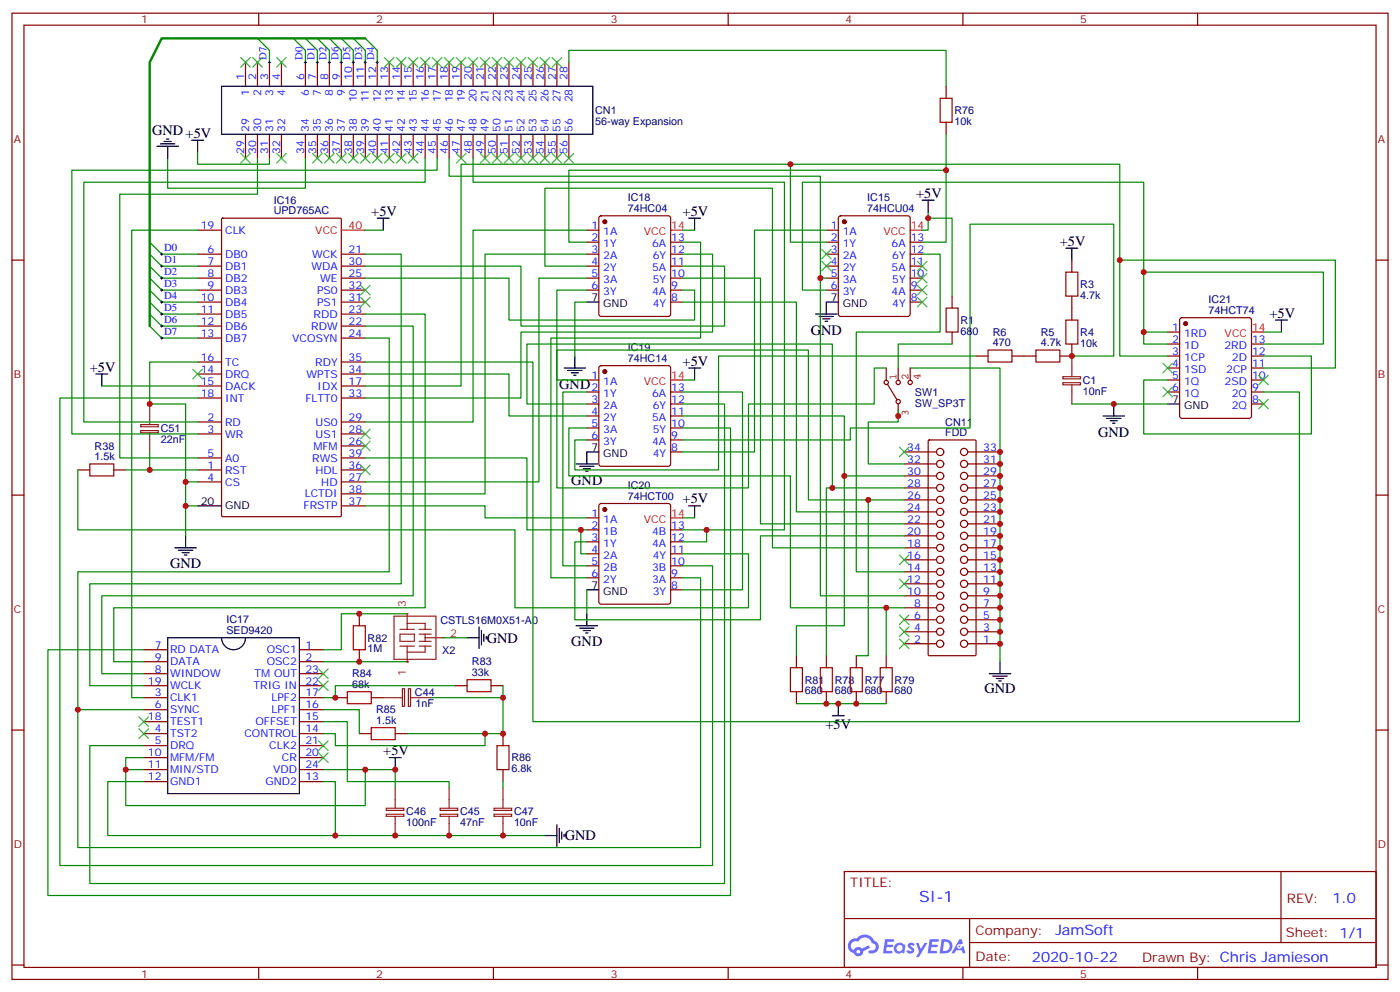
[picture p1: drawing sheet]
<svg xmlns="http://www.w3.org/2000/svg" width="412mm" height="292mm" viewBox="0 0 412 292" stroke-linecap="round" stroke-linejoin="round" font-family="sans-serif">
<g fill="none" stroke="#870000" stroke-width=".35">
<path d="M3.5 3.9h405.4v284.3h-405.4zM7.1 7.4h398.2v277.3h-398.2zM76.2 3.9v3.5M145.3 3.9v3.5M214.5 3.9v3.5M283.6 3.9v3.5M352.8 3.9v3.5M3.5 76.6h3.6M405.3 76.6h3.6M3.5 145.7h3.6M405.3 145.7h3.6M3.5 214.8h3.6"/>
<path d="M405.3 214.8h3.6M248.7 256.5h156.6v28.2h-156.6zM377.3 256.5v20.9M248.7 270.3h156.5M285.6 277.4h119.6M285.6 270.3v14.1M3.5 284h3.6M76.2 284.7v3.5M145.3 284.7v3.5M214.5 284.7v3.5M283.6 284.7v3.5M352.8 284.7v3.5"/>
<path d="M405.3 284h3.6"/>
</g>
<g fill="#5487ff">
<path d="M267.7 277.6a1.22 1.22 0 0 1 1.7 .3l-.4 .6a.47 .47 0 0 0-.3-.4 .47 .47 0 0 0-.5 .2l.1 .2a1.14 1.14 0 0 1 .8 1.8 1.14 1.14 0 0 1-1.9-.1l-.2-.1 .5-.6 .7 .4a.29 .29 0 0 0 .3-.2 .29 .29 0 0 0-.2-.3 1.04 1.04 0 0 1-.6-1.8z"/>
<path d="M260.7 276.4h2.4l.3 .2-.2 .5h-1.8l-.1 .9h1.5l.3 .4-.3 .3h-1.6l-.2 1.1 1.7 .1 .2 .3-.2 .3-2.6 .1z"/>
<path d="M273.8 276.4h2.4l.3 .2-.1 .5h-1.8l-.2 .9h1.6l.3 .4-.4 .3h-1.6l-.1 1.1 1.7 .1 .2 .3-.2 .3h-2.6z"/>
<path d="M282.6 276.4h.7l.3 1.3-.6 .3a.69 .69 0 0 0-1 .2 .69 .69 0 0 0 .4 1 .69 .69 0 0 0 .9-.6l.5-.3 .6 2.2h-.8l-.2-.8h-1.8l-.5 .8h-.8z"/>
<path d="M269.8 277.5h.8l.6 1.8 1.1-1.8h.9l-2.6 4.2h-.8l.9-1.6z"/>
<path d="M277.4 276.4l-.6 4.2h1.3a2.11 2.11 0 0 0 2.5-2.2 2.11 2.11 0 0 0-2.5-2zM278.1 277.1a1.39 1.39 0 0 1 1.7 1.5 1.39 1.39 0 0 1-1.8 1.2h-.3z"/>
<path d="M263.7 278a1.54 1.54 0 0 0-.1 2.2 1.54 1.54 0 0 0 2.2 .1l.6 .3 .3-2.3-.2-.3h-.4a1.49 1.49 0 0 0-2.4 0zM264 279a.94 .94 0 0 1 1.8 0 .94 .94 0 0 1-1.8 0z"/>
<path d="M250.4 276.8a2.18 2.18 0 0 0 1.1 3.7 1.44 1.44 0 0 0 1.6 .9 1.44 1.44 0 0 0 1.2-1.5l2-1-.5-.7-1.9 1a1.47 1.47 0 0 0-2.4 .4 1.39 1.39 0 0 1-.7-1.9 1.39 1.39 0 0 1 2-.5 2.12 2.12 0 0 1 2.2-1.3 2.12 2.12 0 0 1 1.9 1.7 1.14 1.14 0 0 1 1.1 1.4 1.14 1.14 0 0 1-1.7 .7 .43 .43 0 0 0-.5 .4 .43 .43 0 0 0 .4 .5 1.98 1.98 0 0 0 2.5-1.3 1.98 1.98 0 0 0-1.2-2.5 3.1 3.1 0 0 0-5.3-.7l-.9 .1zM252.3 280.1a.55 .55 0 0 1 1.1 0 .55 .55 0 0 1-1.1 0z"/>
<circle cx="282.6" cy="278.5" r=".26"/>
</g>
<g fill="none" stroke="#870000" stroke-width=".35">
<path d="M72.3 18.3v7.1M75.8 18.3v7.1M79.4 18.3v7.1M82.9 18.3v7.1M90 18.3v7.1M93.5 18.3v7.1M97 18.3v7.1M100.5 18.3v7.1M104.1 18.3v7.1M107.6 18.3v7.1M111.1 18.3v7.1M114.7 18.3v7.1"/>
<path d="M118.2 18.3v7.1M121.7 18.3v7.1M125.2 18.3v7.1M128.8 18.3v7.1M132.3 18.3v7.1M135.8 18.3v7.1M139.3 18.3v7.1M142.9 18.3v7.1M146.4 18.3v7.1M149.9 18.3v7.1M153.5 18.3v7.1M157 18.3v7.1"/>
<path d="M160.5 18.3v7.1M164 18.3v7.1M167.6 18.3v7.1M72.3 39.5v7.1M75.8 39.5v7.1M79.4 39.5v7.1M82.9 39.5v7.1M90 39.5v7.1M93.5 39.5v7.1M97 39.5v7.1M100.5 39.5v7.1M104.1 39.5v7.1"/>
<path d="M107.6 39.5v7.1M111.1 39.5v7.1M114.7 39.5v7.1M118.2 39.5v7.1M121.7 39.5v7.1M125.2 39.5v7.1M128.8 39.5v7.1M132.3 39.5v7.1M135.8 39.5v7.1M139.3 39.5v7.1M142.9 39.5v7.1M146.4 39.5v7.1"/>
<path d="M149.9 39.5v7.1M153.5 39.5v7.1M157 39.5v7.1M160.5 39.5v7.1M164 39.5v7.1M167.6 39.5v7.1M58.2 74.8h7.1M58.2 78.3h7.1M58.2 67.7h7.1M65.3 64.4l.3-.2h34.6l.3 .2v87.3l-.1 .3h-34.8l-.3-.1zM100.5 74.8h7.1M100.5 78.3h7.1"/>
<path d="M172.9 74.8h3.5M172.9 78.3h3.5M172.9 67.7h3.5M172.9 71.3h3.5M176.6 63.7l.5-.2h19.7l.5 .2 .3 .5v28.2l-.3 .5-.5 .2h-19.7l-.5-.2-.2-.5v-28.2zM197.6 74.8h3.5M197.6 78.3h3.5M197.6 71.3h3.5M243.4 74.8h3.5M243.4 78.3h3.5M243.4 67.7h3.5M243.4 71.3h3.5"/>
<path d="M247.2 63.7l.4-.2h19.8l.5 .2 .2 .5v28.2l-.2 .5-.5 .2h-19.8l-.4-.2-.3-.5v-28.2zM268.1 74.8h3.5M268.1 78.3h3.5M268.1 71.3h3.5M58.2 81.8h7.1M58.2 85.4h7.1M58.2 88.9h7.1M58.2 92.4h7.1M58.2 96h7.1M58.2 99.5h7.1M100.5 81.8h7.1M100.5 85.4h7.1"/>
<path d="M100.5 88.9h7.1M100.5 92.4h7.1M100.5 96h7.1M100.5 99.5h7.1M172.9 81.8h3.5M172.9 85.4h3.5M197.6 81.8h3.5M197.6 85.4h3.5M197.6 88.9h3.5M243.4 81.8h3.5M243.4 85.4h3.5M268.1 81.8h3.5"/>
<path d="M268.1 85.4h3.5M268.1 88.9h3.5M344 97.7h3.5M347.7 93.7l.5-.2h19.7l.5 .2 .3 .5v28.2l-.3 .5-.5 .2h-19.7l-.5-.2-.2-.5v-28.2zM58.2 106.5h7.1M58.2 110.1h7.1M58.2 113.6h7.1M58.2 117.1h7.1M100.5 106.5h7.1M100.5 110.1h7.1M100.5 113.6h7.1M100.5 117.1h7.1"/>
<path d="M172.9 111.8h3.5M172.9 115.4h3.5M172.9 118.9h3.5M176.6 107.8l.5-.2h19.7l.5 .2 .3 .5v28.2l-.3 .5-.5 .2h-19.7l-.5-.2-.2-.5v-28.2zM197.6 115.4h3.5M197.6 118.9h3.5M344 111.8h3.5M344 115.4h3.5M344 101.2h3.5M344 104.8h3.5M344 108.3h3.5M368.7 111.8h3.5"/>
<path d="M368.7 115.4h3.5M368.7 118.9h3.5M368.7 101.2h3.5M368.7 104.8h3.5M368.7 108.3h3.5M58.2 124.2h7.1M58.2 127.7h7.1M58.2 134.8h7.1M58.2 138.3h7.1M100.5 124.2h7.1M100.5 127.7h7.1M100.5 131.2h7.1"/>
<path d="M100.5 134.8h7.1M100.5 138.3h7.1M172.9 122.4h3.5M172.9 125.9h3.5M172.9 129.5h3.5M197.6 122.4h3.5M197.6 125.9h3.5M197.6 129.5h3.5M197.6 133h3.5M58.2 141.8h7.1M100.5 141.8h7.1M100.5 145.3h7.1"/>
<path d="M100.5 148.9h7.1M172.9 152.4h3.5M172.9 155.9h3.5M172.9 159.5h3.5M176.6 148.4l.5-.2h19.7l.5 .2 .3 .5v28.2l-.3 .5-.5 .2h-19.7l-.5-.2-.2-.5v-28.2zM197.6 155.9h3.5M197.6 159.5h3.5M172.9 163h3.5M172.9 166.5h3.5M172.9 170h3.5M197.6 163h3.5M197.6 166.5h3.5"/>
<path d="M197.6 170h3.5M197.6 173.6h3.5M42.3 191.2h7.1M42.3 194.7h7.1M42.3 198.3h7.1M88.2 191.2h7M88.2 194.7h7M88.2 198.3h7M105.8 180.6v3.5M105.8 191.2v3.5M42.3 205.3h7.1M42.3 215.9h7.1"/>
<path d="M42.3 219.4h7.1M42.3 208.8h7.1M42.3 212.4h7.1M42.3 201.8h7.1M88.2 205.3h7M88.2 215.9h7M88.2 219.4h7M88.2 208.8h7M88.2 212.4h7M88.2 201.8h7M42.3 223h7.1M42.3 226.5h7.1"/>
<path d="M42.3 230h7.1M88.2 223h7M88.2 226.5h7M88.2 230h7"/>
</g>
<path d="M65.3 25.4h109.3v14.1h-109.3zM172.9 88.9h3.5M243.4 88.9h3.5M344 118.9h3.5M172.9 133h3.5M58.2 148.9h7.1M172.9 173.6h3.5M49.4 187.7h38.8v45.8h-38.8zM65.3 187.7a3.5 3.5 0 0 0 3.5 3.5 3.5 3.5 0 0 0 3.5-3.5" fill="none" stroke="#000" stroke-width=".35"/>
<path d="M100.5 67.7h7.1M197.6 67.7h3.5M268.1 67.7h3.5M368.7 97.7h3.5M197.6 111.8h3.5M197.6 152.4h3.5" fill="none" stroke="#f00" stroke-width=".35"/>
<g fill="#870000" stroke="#870000" stroke-width=".35">
<circle cx="248.7" cy="65.3" r=".53"/>
<circle cx="178.2" cy="65.3" r=".53"/>
<circle cx="178.2" cy="109.4" r=".53"/>
<circle cx="178.2" cy="149.9" r=".53"/>
<circle cx="349.2" cy="95.3" r=".53"/>
</g>
<path d="M106.2 84l2.8 2.8M106.2 87.5l2.8 2.8M109 84l-2.8 2.8M109 87.5l-2.8 2.8M106.2 126.3l2.8 2.8M106.2 129.8l2.8 2.8M106.2 136.9l2.8 2.8M109 126.3l-2.8 2.8M109 129.8l-2.8 2.8M109 136.9l-2.8 2.8" fill="none" stroke="#3c3" stroke-width=".35"/>
<g fill="none" stroke="#008700" stroke-width=".35">
<path d="M58.2 67.7h-19.4v137.6h3.5M107.6 78.3h45.9v17.7h59.9v-17.7h-12.3M107.6 74.8h10.6v97h-91.7v30h15.8M172.9 67.7h-33.6v56.5h-31.7M172.9 74.8h-30v70.5h-35.3M201.1 74.8h8.8v22.9h-56.4v19.4h-45.9M201.1 71.3h5.3v28.2h-44.1v70.5h10.6M107.6 81.8h42.3v12.4h54.7v-8.8h-3.5M107.6 92.4h17.6v86.5h-91.7v15.8h8.8M107.6 96h14.1v79.3h-91.7v23h12.3M107.6 99.5h7.1v68.8h-91.8v40.5h19.4M172.9 81.8h-14.2v60h-51.1"/>
<path d="M58.2 117.1h-40.6v137.6h192.3v-88.2h-8.8M107.6 110.1h42.3v12.3h23M172.9 115.4h-7.1v51.1h7.1M201.1 115.4h17.6v58.2h-17.6M201.1 118.9h12.3v141.1h-186.9v-40.6h15.8M107.6 134.8h47.6v21.1h17.7M107.6 148.9h35.3v3.5h30M171.1 155.9v7.1h1.8M201.1 170h5.3v79.4h-183.5v-40.6M95.2 194.7h24.7M119.9 180.6h-19.4v10.6h-5.3"/>
</g>
<path d="M104.1 184.1h3.5v7.1h-3.5z" fill="none" stroke="#a10000" stroke-width=".35"/>
<path d="M117.8 186.6h4.3v2.1h-4.3zM117.8 185.2h4.3M117.8 190.1h4.3M119.9 190.1v4.6" fill="none" stroke="#8c2424" stroke-width=".35"/>
<circle cx="119.9" cy="194.7" r=".18" fill="#8c2424"/>
<path d="M116.1 181.3h12.3v12.7h-12.3zM119.9 180.6v4.6M119.9 183.4h5.3v1.8M123.5 190.1h3.5M123.5 188.7h3.5M123.5 186.6h3.5M123.5 185.2h3.5M125.2 190.1v1.8h-5.3M125.2 186.6v2.1M125.2 187.7h5.3" fill="none" stroke="#8c2424" stroke-width=".35"/>
<g fill="#8c2424">
<circle cx="119.9" cy="180.6" r=".18"/>
<circle cx="119.9" cy="194.7" r=".18"/>
<circle cx="130.5" cy="187.7" r=".18"/>
</g>
<path d="M56.8 108.7l2.8 2.8M59.6 108.7l-2.8 2.8M93.8 196.8l2.9 2.9M96.7 196.8l-2.9 2.9M93.8 200.4l2.9 2.8M93.8 218l2.9 2.8M96.7 200.4l-2.9 2.8M96.7 218l-2.9 2.8M93.8 221.5l2.9 2.9M96.7 221.5l-2.9 2.9" fill="none" stroke="#3c3" stroke-width=".35"/>
<path d="M276.9 28.9h3.6v7.1h-3.6zM26.5 136.5h7v3.6h-7zM102.3 203.6h7.1v3.5h-7.1zM109.4 214.1h7v3.6h-7zM137.6 200h7v3.6h-7zM146.4 219.4h3.5v7.1h-3.5z" fill="none" stroke="#a10000" stroke-width=".35"/>
<g fill="none" stroke="#870000" stroke-width=".35">
<path d="M278.7 25.4v3.5M278.7 36v3.5M22.9 138.3h3.6M33.5 138.3h3.5M273.5 129.6l.3-.1h13.4l.3 .3v62.8l-.3 .4h-13.4l-.4-.4zM98.8 205.3h3.5M105.8 215.9h3.6M109.4 205.3h3.5M116.4 215.9h3.5M134.1 201.8h3.5M144.6 201.8h3.6M148.2 215.9v3.5"/>
<path d="M148.2 226.5v3.5"/>
</g>
<g fill="none" stroke="#8c2424" stroke-width=".35">
<path d="M44.1 118.9v6M41.5 125h5.1v.6h-5.1zM41.5 126.7h5.1v.7h-5.1zM44.1 127.4v5.6M112.9 205.3h5.6M118.5 202.7h.7v5.2h-.7zM120.3 202.7h.6v5.2h-.6zM121 205.3h6M113.8 237.8h5.2v.7h-5.2zM113.8 239.6h5.2v.6h-5.2zM116.4 231.8v6M129.6 237.8h5.2v.7h-5.2z"/>
<path d="M129.6 239.6h5.2v.6h-5.2zM132.3 231.8v6M145.5 237.8h5.2v.7h-5.2zM145.5 239.6h5.2v.6h-5.2zM148.2 231.8v6M116.4 240.2v5.7M132.3 240.2v5.7M148.2 240.2v5.7"/>
</g>
<g fill="none" stroke="#008700" stroke-width=".35">
<path d="M75.8 11.3l3.6 3.5v3.5M86.4 11.3l3.6 3.5v3.5M90 11.3l3.5 3.5v3.5M93.5 11.3l3.5 3.5v3.5M97 11.3l3.5 3.5v3.5M100.5 11.3l3.6 3.5v3.5M104.1 11.3l3.5 3.5v3.5M107.6 11.3l3.5 3.5v3.5M167.6 18.3v-3.5h111.1v10.6M278.7 39.5v10.6M75.8 46.6v10.6h-40.5v77.6h22.9M125.2 46.6v7h-100.5v70.6h33.5"/>
<path d="M128.8 46.6v3.5h-107.6v77.6h37M139.3 46.6v7h91.8v102.3h-30M44.1 78.3l3.5 3.5h10.6M44.1 74.8l3.5 3.5h10.6M44.1 71.3l3.5 3.5h10.6M107.6 67.7h5.3M172.9 71.3h-5.3v-21.2h111.1v21.2h-7.1M201.1 67.7h3.5M273.4 62.4v5.3h-1.8M44.1 96l3.5 3.5h10.6M44.1 92.4l3.5 3.6h10.6M44.1 88.9l3.5 3.5h10.6"/>
<path d="M44.1 85.4l3.5 3.5h10.6M44.1 81.8l3.5 3.6h10.6M172.9 88.9h-3.6v15.9M372.2 97.7h5.3M30 113.6h28.2M58.2 106.5h-14.1v12.4h10.6v22.9h3.5M201.1 111.8h3.5M22.9 138.3v17.6h128.8v23h68.8v-15.9h-19.4M37 138.3h21.2M44.1 133v5.3M54.7 141.8v7.1h3.5M201.1 152.4h3.5"/>
<path d="M208.1 155.9v3.6h-7M172.9 173.6v7M130.5 187.7h7.1M95.2 208.8h10.6v7.1M95.2 212.4h7.1v17.6h30v1.8M95.2 215.9h3.6v3.5h44.1v-3.5M134.1 201.8h-35.3v3.5h-3.6M148.2 201.8v3.5h-21.2M148.2 205.3v10.6h-28.3M37 226.5h5.3M42.3 230h-10.6v15.9h67.1M42.3 223h-5.3v14.1h70.6v-10.6"/>
<path d="M95.2 230h3.6v15.9h61.7M95.2 226.5h21.2v5.3M148.2 230v1.8"/>
</g>
<g fill="none" stroke="#000" stroke-width=".35">
<path d="M271.6 58.9h3.6M273.4 58.9v3.5M111.1 64.2h3.6M112.9 64.2v3.5M202.8 64.2h3.6M204.6 64.2v3.5M240.2 92.4h6.4M241.3 93.1h4.2M242.4 93.8h2.1M243.1 94.5h.7M243.4 88.9v3.5M375.7 94.2h3.5"/>
<path d="M377.5 94.2v3.5M28.2 110.1h3.5M30 110.1v3.5M166.2 108.3h6.3M167.2 109h4.2M168.3 109.7h2.1M169 110.4h.7M169.3 104.8v3.5M202.8 108.3h3.6M204.6 108.3v3.5M328.1 118.9v3.5M169.7 136.5h6.3"/>
<path d="M170.7 137.2h4.3M171.8 137.9h2.1M172.5 138.6h.7M172.9 133v3.5M324.9 122.4h6.4M326 123.1h4.2M327 123.8h2.1M327.7 124.5h.7M202.8 148.9h3.6M204.6 148.9v3.5M137.6 187.7h3.5M141.1 184.5v6.4"/>
<path d="M141.8 185.6v4.2M142.5 186.6v2.1M143.2 187.3v.7M169.7 184.1h6.3M170.7 184.9h4.3M171.8 185.6h2.1M172.5 186.3h.7M172.9 180.6v3.5M114.7 223h3.5M116.4 223v3.5M160.5 245.9h3.5M164 242.7v6.4"/>
<path d="M164.7 243.8v4.2M165.5 244.8v2.1M166.2 245.5v.7"/>
</g>
<path d="M107.6 11.3h-60l-3.5 7v77.7" fill="none" stroke="#008700" stroke-width=".71"/>
<g fill="none" stroke="#000" stroke-width=".29">
<path d="M79 18.3h.7M79.4 18v.7M89.6 18.3h.7M90 18v.7M93.1 18.3h.7M93.5 18v.7M96.7 18.3h.7M97 18v.7M100.2 18.3h.7M100.5 18v.7M103.7 18.3h.7M104.1 18v.7"/>
<path d="M107.2 18.3h.7M107.6 18v.7M110.8 18.3h.7M111.1 18v.7M47.3 74.8h.7M47.3 78.3h.7M47.6 74.4v.7M47.6 78v.7M47.3 81.8h.7M47.3 85.4h.7M47.3 88.9h.7M47.3 92.4h.7"/>
<path d="M47.3 96h.7M47.3 99.5h.7M47.6 81.5v.7M47.6 85v.7M47.6 88.5v.8M47.6 92.1v.7M47.6 95.6v.7M47.6 99.1v.7"/>
</g>
<g fill="#fff" stroke="#870000" stroke-width=".35">
<circle cx="284" cy="185.9" r="1.06"/>
<circle cx="276.9" cy="182.4" r="1.06"/>
<circle cx="284" cy="182.4" r="1.06"/>
<circle cx="276.9" cy="185.9" r="1.06"/>
<circle cx="284" cy="189.4" r="1.06"/>
<circle cx="276.9" cy="189.4" r="1.06"/>
<circle cx="284" cy="178.9" r="1.06"/>
<circle cx="276.9" cy="175.3" r="1.06"/>
<circle cx="284" cy="175.3" r="1.06"/>
<circle cx="276.9" cy="178.9" r="1.06"/>
<circle cx="284" cy="171.8" r="1.06"/>
<circle cx="276.9" cy="168.3" r="1.06"/>
<circle cx="284" cy="168.3" r="1.06"/>
<circle cx="276.9" cy="171.8" r="1.06"/>
<circle cx="276.9" cy="164.7" r="1.06"/>
<circle cx="284" cy="164.7" r="1.06"/>
<circle cx="276.9" cy="161.2" r="1.06"/>
<circle cx="284" cy="161.2" r="1.06"/>
<circle cx="276.9" cy="157.7" r="1.06"/>
<circle cx="284" cy="157.7" r="1.06"/>
<circle cx="276.9" cy="154.2" r="1.06"/>
<circle cx="284" cy="154.2" r="1.06"/>
<circle cx="276.9" cy="150.6" r="1.06"/>
<circle cx="284" cy="150.6" r="1.06"/>
<circle cx="276.9" cy="147.1" r="1.06"/>
<circle cx="284" cy="147.1" r="1.06"/>
<circle cx="276.9" cy="143.6" r="1.06"/>
<circle cx="284" cy="143.6" r="1.06"/>
<circle cx="276.9" cy="140.1" r="1.06"/>
<circle cx="284" cy="140.1" r="1.06"/>
<circle cx="276.9" cy="136.5" r="1.06"/>
<circle cx="284" cy="136.5" r="1.06"/>
<circle cx="276.9" cy="133" r="1.06"/>
<circle cx="284" cy="133" r="1.06"/>
</g>
<g fill="none" stroke="#870000" stroke-width=".35">
<path d="M315.7 76.6v3.5M280.5 87.1v3.6M280.5 97.7v3.5M315.7 87.1v7.1M287.5 104.8h3.5M298.1 104.8h7.1M315.7 101.2v3.6h-3.5M266.3 136.5h9.6M266.3 133h9.6M285 136.5h9.6M285 133h9.6M266.3 157.7h9.6"/>
<path d="M266.3 154.2h9.6M266.3 150.6h9.6M266.3 147.1h9.6M266.3 143.6h9.6M266.3 140.1h9.6M285 157.7h9.6M285 154.2h9.6M285 150.6h9.6M285 147.1h9.6M285 143.6h9.6M285 140.1h9.6M266.3 178.9h9.6"/>
<path d="M266.3 175.3h9.6M266.3 171.8h9.6M266.3 168.3h9.6M266.3 164.7h9.6M266.3 161.2h9.6M285 178.9h9.6M285 175.3h9.6M285 171.8h9.6M285 168.3h9.6M285 164.7h9.6M285 161.2h9.6M234.6 193v3.5"/>
<path d="M243.4 193v3.5M252.2 193v3.5M261.1 193v3.5M266.3 185.9h9.6M266.3 182.4h9.6M266.3 189.4h9.6M285 185.9h9.6M285 182.4h9.6M285 189.4h9.6M234.6 203.6v3.5M243.4 203.6v3.5M252.2 203.6v3.5"/>
<path d="M261.1 203.6v3.5"/>
</g>
<g fill="none" stroke="#008700" stroke-width=".35">
<path d="M49.4 46.6v8.8h40.6v-8.8M58.2 44.8v3.5h21.2v-1.7M132.3 46.6v5.3h109.4v123.4h24.6M232.8 48.3h-97v65.3h-28.2M172.9 78.3h-12.4v-22.9h67v105.8h38.8M243.4 67.7h-21.2v65.3h-21.1M243.4 71.3h-10.6v-23h97v56.5h14.2M271.6 74.8h5.3v22.9h-24.7v70.6h14.1M273.4 64.2h7.1v22.9M329.8 76.6h63.5v31.7h-21.1M172.9 85.4h-8.9v58.2h56.5v-24.7h37v-10.6h3.6M201.1 81.8h22.9v72.4h42.3"/>
<path d="M201.1 88.9h33.5v61.7h31.7M241.7 81.8h1.7M243.4 85.4h-7v-31.8h100.5v47.6h7.1M336.9 80.1h52.9v21.1h-17.6M336.9 97.7h7.1M107.6 106.5h49.4v105.9h225.8v-97h-10.6M172.9 111.8h-8.9v-8.8h74.1v44.1h28.2M172.9 118.9h-17.7v-17.7h90v42.4h21.1M268.1 108.3h26.5v86.4M280.5 101.2h-15.9v7.1M287.5 104.8h-75.8v33.5h-42.4v-8.8h3.6M315.7 104.8h12.4v-38.8h-42.3v59.9h-35.3v3.6h-49.4"/>
<path d="M315.7 118.9h28.3M372.2 104.8h14.1v22.9h-49.4v-15.9h7.1M172.9 125.9h-5.3v14.2h65.2v38.8h33.5M201.1 122.4h47.6v17.7h17.6M201.1 125.9h14.1v137.6h-201.1v-72.3h28.2M264.6 120.6v3.6h-8.8v12.3h10.5M54.7 148.9v8.8M245.2 143.6h-1.8v49.4M248.7 140.1v44h-14.1v8.9M255.8 147.1v45.9h-3.6M266.3 157.7h-42.3v24.7h-54.7v-22.9h3.6M261.1 178.9v14.1"/>
<path d="M234.6 207.1h26.5"/>
</g>
<g fill="none" stroke="#000" stroke-width=".35">
<path d="M46.2 43h6.4M47.3 42.3h4.2M48.3 41.6h2.1M49 40.9h.7M49.4 43v3.6M56.4 41.3h3.6M58.2 41.3v3.5M314 73h3.5M315.7 73v3.6M54.7 157.7v3.5M51.5 161.2h6.4M52.6 161.9h4.2"/>
<path d="M53.6 162.6h2.1M54.3 163.3h.7M291.4 198.3h6.3M292.5 199h4.2M293.5 199.7h2.1M294.6 194.7v3.6M245.2 210.6h3.5M246.9 207.1v3.5M294.2 200.4h.7"/>
</g>
<path d="M278.7 90.7h3.5v7h-3.5zM314 80.1h3.5v7h-3.5zM314 94.2h3.5v7h-3.5zM291 103h7.1v3.5h-7.1zM305.2 103h7v3.5h-7zM232.8 196.5h3.6v7.1h-3.6zM241.7 196.5h3.5v7.1h-3.5zM250.5 196.5h3.5v7.1h-3.5zM259.3 196.5h3.5v7.1h-3.5z" fill="none" stroke="#a10000" stroke-width=".35"/>
<path d="M313.1 110.8h5.2v.7h-5.2zM313.1 112.6h5.2v.6h-5.2zM315.7 104.8v6M315.7 113.2v5.7" fill="none" stroke="#8c2424" stroke-width=".35"/>
<g fill="none" stroke="#3c3" stroke-width=".35">
<path d="M70.9 16.9l2.8 2.9M73.7 16.9l-2.8 2.9M74.4 16.9l2.9 2.9M77.3 16.9l-2.9 2.9M81.5 16.9l2.8 2.9M84.3 16.9l-2.8 2.9M113.2 16.9l2.9 2.9M116.1 16.9l-2.9 2.9M116.8 16.9l2.8 2.9M119.6 16.9l-2.8 2.9M120.3 16.9l2.8 2.9M123.1 16.9l-2.8 2.9"/>
<path d="M123.8 16.9l2.8 2.9M126.6 16.9l-2.8 2.9M127.4 16.9l2.8 2.9M130.2 16.9l-2.8 2.9M130.9 16.9l2.8 2.9M133.7 16.9l-2.8 2.9M134.4 16.9l2.8 2.9M137.2 16.9l-2.8 2.9M137.9 16.9l2.9 2.9M140.8 16.9l-2.9 2.9M141.5 16.9l2.8 2.9M144.3 16.9l-2.8 2.9"/>
<path d="M145 16.9l2.8 2.9M147.8 16.9l-2.8 2.9M148.5 16.9l2.8 2.9M151.3 16.9l-2.8 2.9M152 16.9l2.9 2.9M154.9 16.9l-2.9 2.9M155.6 16.9l2.8 2.9M158.4 16.9l-2.8 2.9M159.1 16.9l2.8 2.9M161.9 16.9l-2.8 2.9M162.6 16.9l2.9 2.9M165.5 16.9l-2.9 2.9"/>
<path d="M70.9 45.2l2.8 2.8M73.7 45.2l-2.8 2.8M81.5 45.2l2.8 2.8M84.3 45.2l-2.8 2.8M92.1 45.2l2.8 2.8M94.9 45.2l-2.8 2.8M95.6 45.2l2.8 2.8M98.4 45.2l-2.8 2.8M99.1 45.2l2.9 2.8M102 45.2l-2.9 2.8M102.7 45.2l2.8 2.8M105.5 45.2l-2.8 2.8"/>
<path d="M106.2 45.2l2.8 2.8M109 45.2l-2.8 2.8M109.7 45.2l2.8 2.8M112.5 45.2l-2.8 2.8M113.2 45.2l2.9 2.8M116.1 45.2l-2.9 2.8M116.8 45.2l2.8 2.8M119.6 45.2l-2.8 2.8M120.3 45.2l2.8 2.8M123.1 45.2l-2.8 2.8M134.4 45.2l2.8 2.8M137.2 45.2l-2.8 2.8"/>
<path d="M141.5 45.2l2.8 2.8M144.3 45.2l-2.8 2.8M145 45.2l2.8 2.8M147.8 45.2l-2.8 2.8M148.5 45.2l2.8 2.8M151.3 45.2l-2.8 2.8M152 45.2l2.9 2.8M154.9 45.2l-2.9 2.8M155.6 45.2l2.8 2.8M158.4 45.2l-2.8 2.8M159.1 45.2l2.8 2.8M161.9 45.2l-2.8 2.8"/>
<path d="M162.6 45.2l2.9 2.8M165.5 45.2l-2.9 2.8M166.2 45.2l2.8 2.8M169 45.2l-2.8 2.8M242 73.4l2.8 2.8M242 76.9l2.8 2.8M244.8 73.4l-2.8 2.8M244.8 76.9l-2.8 2.8M270.2 76.9l2.8 2.8M273 76.9l-2.8 2.8M270.2 87.5l2.8 2.8M270.2 84l2.8 2.8"/>
<path d="M270.2 80.4l2.8 2.9M273 87.5l-2.8 2.8M273 84l-2.8 2.8M273 80.4l-2.8 2.9M342.5 106.9l2.9 2.8M342.5 113.9l2.9 2.9M345.4 106.9l-2.9 2.8M345.4 113.9l-2.9 2.9M370.8 117.5l2.8 2.8M370.8 110.4l2.8 2.8M373.6 117.5l-2.8 2.8M373.6 110.4l-2.8 2.8"/>
<path d="M264.9 131.6l2.9 2.8M267.8 131.6l-2.9 2.8M264.9 163.3l2.9 2.9M264.9 170.4l2.9 2.8M267.8 163.3l-2.9 2.9M267.8 170.4l-2.9 2.8M264.9 181l2.9 2.8M264.9 184.5l2.9 2.8M264.9 188l2.9 2.9M267.8 184.5l-2.9 2.8M267.8 181l-2.9 2.8M267.8 188l-2.9 2.9"/>
<path d="M40.9 211l2.8 2.8M40.9 214.5l2.8 2.8M43.7 211l-2.8 2.8M43.7 214.5l-2.8 2.8"/>
</g>
<path d="M261.1 111.9a.63 .63 0 0 0-.6 .9 .63 .63 0 0 0 1.1 .1 .63 .63 0 0 0-.4-1M261.1 108.3v3.5M261.4 113.1l2.8 4.6M264.6 117.5a.63 .63 0 0 0-.6 1 .63 .63 0 0 0 1.1 .1 .63 .63 0 0 0-.4-1M264.6 111.9a.63 .63 0 0 0-.6 .9 .63 .63 0 0 0 1.1 .1 .63 .63 0 0 0-.4-1M264.6 108.3v3.5M264.6 118.9v3.5M268.1 111.9a.63 .63 0 0 0-.6 .9 .63 .63 0 0 0 1.1 .1 .63 .63 0 0 0-.4-1M268.1 108.3v3.5" fill="none" stroke="#850000" stroke-width=".35"/>
<g fill="#c00">
<circle cx="22.9" cy="208.8" r=".88"/>
<circle cx="105.8" cy="180.6" r=".88"/>
<circle cx="105.8" cy="194.7" r=".88"/>
<circle cx="98.8" cy="205.3" r=".88"/>
<circle cx="148.2" cy="205.3" r=".88"/>
<circle cx="148.2" cy="215.9" r=".88"/>
<circle cx="132.3" cy="245.9" r=".88"/>
<circle cx="116.4" cy="245.9" r=".88"/>
<circle cx="98.8" cy="245.9" r=".88"/>
<circle cx="116.4" cy="226.5" r=".88"/>
<circle cx="107.6" cy="226.5" r=".88"/>
<circle cx="37" cy="226.5" r=".88"/>
<circle cx="142.9" cy="215.9" r=".88"/>
<circle cx="148.2" cy="245.9" r=".88"/>
<circle cx="208.1" cy="155.9" r=".88"/>
<circle cx="44.1" cy="138.3" r=".88"/>
<circle cx="54.7" cy="141.8" r=".88"/>
<circle cx="278.7" cy="50.1" r=".88"/>
<circle cx="294.6" cy="189.4" r=".88"/>
<circle cx="294.6" cy="185.9" r=".88"/>
<circle cx="294.6" cy="182.4" r=".88"/>
<circle cx="294.6" cy="178.9" r=".88"/>
<circle cx="294.6" cy="175.3" r=".88"/>
<circle cx="294.6" cy="171.8" r=".88"/>
<circle cx="294.6" cy="168.3" r=".88"/>
<circle cx="294.6" cy="164.7" r=".88"/>
<circle cx="294.6" cy="161.2" r=".88"/>
<circle cx="294.6" cy="157.7" r=".88"/>
<circle cx="294.6" cy="154.2" r=".88"/>
<circle cx="294.6" cy="150.6" r=".88"/>
<circle cx="294.6" cy="147.1" r=".88"/>
<circle cx="294.6" cy="143.6" r=".88"/>
<circle cx="294.6" cy="140.1" r=".88"/>
<circle cx="294.6" cy="136.5" r=".88"/>
<circle cx="54.7" cy="148.9" r=".88"/>
<circle cx="315.7" cy="104.8" r=".88"/>
<circle cx="328.1" cy="118.9" r=".88"/>
<circle cx="44.1" cy="118.9" r=".88"/>
<circle cx="241.7" cy="81.8" r=".88"/>
<circle cx="336.9" cy="97.7" r=".88"/>
<circle cx="336.9" cy="80.1" r=".88"/>
<circle cx="329.8" cy="76.6" r=".88"/>
<circle cx="232.8" cy="48.3" r=".88"/>
<circle cx="294.6" cy="133" r=".88"/>
<circle cx="264.6" cy="122.4" r=".88"/>
<circle cx="273.4" cy="64.2" r=".88"/>
<circle cx="243.4" cy="207.1" r=".88"/>
<circle cx="252.2" cy="207.1" r=".88"/>
<circle cx="246.9" cy="207.1" r=".88"/>
<circle cx="261.1" cy="178.9" r=".88"/>
<circle cx="255.8" cy="147.1" r=".88"/>
<circle cx="245.2" cy="143.6" r=".88"/>
<circle cx="248.7" cy="140.1" r=".88"/>
<circle cx="171.1" cy="155.9" r=".88"/>
</g>
<text font-size="4.6" fill="#00f" x="270.8" y="265.5">SI-1</text>
<g font-size="4.2">
<text x="44.8" y="39.9">GND+5V</text>
<text x="269.9" y="58.2">+5V</text>
<text x="109.4" y="63.5">+5V</text>
<text x="201.1" y="63.5">+5V</text>
<text x="312.2" y="72.3">+5V</text>
<text x="373.9" y="93.5">+5V</text>
<text x="238.8" y="98.5">GND</text>
<text x="201.1" y="107.6">+5V</text>
<text x="26.5" y="109.4">+5V</text>
<text x="164.7" y="114.4">GND</text>
<text x="323.5" y="128.5">GND</text>
<text x="168.3" y="142.6">GND</text>
<text x="201.1" y="148.2">+5V</text>
<text x="50.1" y="167.2">GND</text>
<text x="143.4" y="189.1">GND</text>
<text x="168.3" y="190.2">GND</text>
<text x="290" y="203.9">GND</text>
<text x="243.2" y="214.6">+5V</text>
<text x="112.9" y="222.2">+5V</text>
<text x="166.3" y="247.3">GND</text>
</g>
<g font-size="4.2" fill="#00f">
<text x="392.5" y="265.7">1.0</text>
<text x="310.9" y="275.3">JamSoft</text>
<text x="304" y="283.1">2020-10-22</text>
</g>
<g font-size="3.9" fill="#800">
<text x="250.5" y="261.1">TITLE:</text>
<text x="379.1" y="265.7">REV:</text>
<text x="287.4" y="275.3">Company:</text>
<text x="378.7" y="275.9">Sheet: 1/1</text>
<text x="287.4" y="282.9">Date:</text>
<text x="336.4" y="283">Drawn By: Chris Jamieson</text>
</g>
<g font-size="3.2" fill="#800">
<text x="41.6" y="6.9">1</text>
<text x="110.8" y="6.9">2</text>
<text x="179.9" y="6.9">3</text>
<text x="249.1" y="6.9">4</text>
<text x="318.2" y="6.9">5</text>
<text x="4.1" y="42">A</text>
<text x="405.9" y="42">A</text>
<text x="4.1" y="111.1">B</text>
<text x="405.9" y="111.1">B</text>
<text x="4.1" y="180.3">C</text>
<text x="405.9" y="180.3">C</text>
<text x="4.1" y="249.4">D</text>
<text x="405.9" y="249.4">D</text>
<text x="41.6" y="287.7">1</text>
<text x="110.8" y="287.7">2</text>
<text x="179.9" y="287.7">3</text>
<text x="249.1" y="287.7">4</text>
<text x="318.2" y="287.7">5</text>
</g>
<g font-size="3.2" fill="#00f">
<text x="78.5" y="17.6" transform="rotate(-90 78.5 17.6)">D7</text>
<text x="89.1" y="17.6" transform="rotate(-90 89.1 17.6)">D0</text>
<text x="92.6" y="17.6" transform="rotate(-90 92.6 17.6)">D1</text>
<text x="96.1" y="17.6" transform="rotate(-90 96.1 17.6)">D2</text>
<text x="99.7" y="17.6" transform="rotate(-90 99.7 17.6)">D6</text>
<text x="72" y="23.6" transform="rotate(-90 72 23.6)">1</text>
<text x="75.5" y="23.6" transform="rotate(-90 75.5 23.6)">2</text>
<text x="79" y="23.6" transform="rotate(-90 79 23.6)">3</text>
<text x="82.5" y="23.6" transform="rotate(-90 82.5 23.6)">4</text>
<text x="89.6" y="23.6" transform="rotate(-90 89.6 23.6)">6</text>
<text x="93.1" y="23.6" transform="rotate(-90 93.1 23.6)">7</text>
<text x="96.7" y="23.6" transform="rotate(-90 96.7 23.6)">8</text>
<text x="100.2" y="23.6" transform="rotate(-90 100.2 23.6)">9</text>
<text x="103.7" y="23.6" transform="rotate(-90 103.7 23.6)">10 D5</text>
<text x="107.2" y="23.6" transform="rotate(-90 107.2 23.6)">11 D3</text>
<text x="110.8" y="23.6" transform="rotate(-90 110.8 23.6)">12 D4</text>
<text x="114.3" y="23.6" transform="rotate(-90 114.3 23.6)">13</text>
<text x="117.8" y="23.6" transform="rotate(-90 117.8 23.6)">14</text>
<text x="121.4" y="23.6" transform="rotate(-90 121.4 23.6)">15</text>
<text x="124.9" y="23.6" transform="rotate(-90 124.9 23.6)">16</text>
<text x="128.4" y="23.6" transform="rotate(-90 128.4 23.6)">17</text>
<text x="131.9" y="23.6" transform="rotate(-90 131.9 23.6)">18</text>
<text x="135.5" y="23.6" transform="rotate(-90 135.5 23.6)">19</text>
<text x="139" y="23.6" transform="rotate(-90 139 23.6)">20</text>
<text x="142.5" y="23.6" transform="rotate(-90 142.5 23.6)">21</text>
<text x="146" y="23.6" transform="rotate(-90 146 23.6)">22</text>
<text x="149.6" y="23.6" transform="rotate(-90 149.6 23.6)">23</text>
<text x="153.1" y="23.6" transform="rotate(-90 153.1 23.6)">24</text>
<text x="156.6" y="23.6" transform="rotate(-90 156.6 23.6)">25</text>
<text x="160.2" y="23.6" transform="rotate(-90 160.2 23.6)">26</text>
<text x="163.7" y="23.6" transform="rotate(-90 163.7 23.6)">27</text>
<text x="167.2" y="23.6" transform="rotate(-90 167.2 23.6)">28</text>
<text x="73.4" y="28.1" transform="rotate(-90 73.4 28.1)">1</text>
<text x="76.9" y="28.1" transform="rotate(-90 76.9 28.1)">2</text>
<text x="80.4" y="28.1" transform="rotate(-90 80.4 28.1)">3</text>
<text x="84" y="28.1" transform="rotate(-90 84 28.1)">4</text>
<text x="91" y="28.1" transform="rotate(-90 91 28.1)">6</text>
<text x="94.5" y="28.1" transform="rotate(-90 94.5 28.1)">7</text>
<text x="98.1" y="28.1" transform="rotate(-90 98.1 28.1)">8</text>
<text x="101.6" y="28.1" transform="rotate(-90 101.6 28.1)">9</text>
<text x="105.1" y="30.1" transform="rotate(-90 105.1 30.1)">10</text>
<text x="108.7" y="30.1" transform="rotate(-90 108.7 30.1)">11</text>
<text x="112.2" y="30.1" transform="rotate(-90 112.2 30.1)">12</text>
<text x="115.7" y="30.1" transform="rotate(-90 115.7 30.1)">13</text>
<text x="119.2" y="30.1" transform="rotate(-90 119.2 30.1)">14</text>
<text x="122.8" y="30.1" transform="rotate(-90 122.8 30.1)">15</text>
<text x="126.3" y="30.1" transform="rotate(-90 126.3 30.1)">16</text>
<text x="129.8" y="30.1" transform="rotate(-90 129.8 30.1)">17</text>
<text x="133.3" y="30.1" transform="rotate(-90 133.3 30.1)">18</text>
<text x="136.9" y="30.1" transform="rotate(-90 136.9 30.1)">19</text>
<text x="140.4" y="30.1" transform="rotate(-90 140.4 30.1)">20</text>
<text x="143.9" y="30.1" transform="rotate(-90 143.9 30.1)">21</text>
<text x="147.5" y="30.1" transform="rotate(-90 147.5 30.1)">22</text>
<text x="151" y="30.1" transform="rotate(-90 151 30.1)">23</text>
<text x="154.5" y="30.1" transform="rotate(-90 154.5 30.1)">24</text>
<text x="158" y="30.1" transform="rotate(-90 158 30.1)">25</text>
<text x="161.6" y="30.1" transform="rotate(-90 161.6 30.1)">26</text>
<text x="165.1" y="30.1" transform="rotate(-90 165.1 30.1)">27</text>
<text x="168.6" y="30.1" transform="rotate(-90 168.6 30.1)">28</text>
<text x="73.4" y="38.8" transform="rotate(-90 73.4 38.8)">29</text>
<text x="76.9" y="38.8" transform="rotate(-90 76.9 38.8)">30</text>
<text x="80.4" y="38.8" transform="rotate(-90 80.4 38.8)">31</text>
<text x="84" y="38.8" transform="rotate(-90 84 38.8)">32</text>
<text x="91" y="38.8" transform="rotate(-90 91 38.8)">34</text>
<text x="94.5" y="38.8" transform="rotate(-90 94.5 38.8)">35</text>
<text x="98.1" y="38.8" transform="rotate(-90 98.1 38.8)">36</text>
<text x="101.6" y="38.8" transform="rotate(-90 101.6 38.8)">37</text>
<text x="105.1" y="38.8" transform="rotate(-90 105.1 38.8)">38</text>
<text x="108.7" y="38.8" transform="rotate(-90 108.7 38.8)">39</text>
<text x="112.2" y="38.8" transform="rotate(-90 112.2 38.8)">40</text>
<text x="115.7" y="38.8" transform="rotate(-90 115.7 38.8)">41</text>
<text x="119.2" y="38.8" transform="rotate(-90 119.2 38.8)">42</text>
<text x="122.8" y="38.8" transform="rotate(-90 122.8 38.8)">43</text>
<text x="126.3" y="38.8" transform="rotate(-90 126.3 38.8)">44</text>
<text x="129.8" y="38.8" transform="rotate(-90 129.8 38.8)">45</text>
<text x="133.3" y="38.8" transform="rotate(-90 133.3 38.8)">46</text>
<text x="136.9" y="38.8" transform="rotate(-90 136.9 38.8)">47</text>
<text x="140.4" y="38.8" transform="rotate(-90 140.4 38.8)">48</text>
<text x="143.9" y="38.8" transform="rotate(-90 143.9 38.8)">49</text>
<text x="147.5" y="38.8" transform="rotate(-90 147.5 38.8)">50</text>
<text x="151" y="38.8" transform="rotate(-90 151 38.8)">51</text>
<text x="154.5" y="38.8" transform="rotate(-90 154.5 38.8)">52</text>
<text x="158" y="38.8" transform="rotate(-90 158 38.8)">53</text>
<text x="161.6" y="38.8" transform="rotate(-90 161.6 38.8)">54</text>
<text x="165.1" y="38.8" transform="rotate(-90 165.1 38.8)">55</text>
<text x="168.6" y="38.8" transform="rotate(-90 168.6 38.8)">56</text>
<text x="72" y="45.3" transform="rotate(-90 72 45.3)">29</text>
<text x="75.5" y="45.3" transform="rotate(-90 75.5 45.3)">30</text>
<text x="79" y="45.3" transform="rotate(-90 79 45.3)">31</text>
<text x="82.5" y="45.3" transform="rotate(-90 82.5 45.3)">32</text>
<text x="89.6" y="45.3" transform="rotate(-90 89.6 45.3)">34</text>
<text x="93.1" y="45.3" transform="rotate(-90 93.1 45.3)">35</text>
<text x="96.7" y="45.3" transform="rotate(-90 96.7 45.3)">36</text>
<text x="100.2" y="45.3" transform="rotate(-90 100.2 45.3)">37</text>
<text x="103.7" y="45.3" transform="rotate(-90 103.7 45.3)">38</text>
<text x="107.2" y="45.3" transform="rotate(-90 107.2 45.3)">39</text>
<text x="110.8" y="45.3" transform="rotate(-90 110.8 45.3)">40</text>
<text x="114.3" y="45.3" transform="rotate(-90 114.3 45.3)">41</text>
<text x="117.8" y="45.3" transform="rotate(-90 117.8 45.3)">42</text>
<text x="121.4" y="45.3" transform="rotate(-90 121.4 45.3)">43</text>
<text x="124.9" y="45.3" transform="rotate(-90 124.9 45.3)">44</text>
<text x="128.4" y="45.3" transform="rotate(-90 128.4 45.3)">45</text>
<text x="131.9" y="45.3" transform="rotate(-90 131.9 45.3)">46</text>
<text x="135.5" y="45.3" transform="rotate(-90 135.5 45.3)">47</text>
<text x="139" y="45.3" transform="rotate(-90 139 45.3)">48</text>
<text x="142.5" y="45.3" transform="rotate(-90 142.5 45.3)">49</text>
<text x="146" y="45.3" transform="rotate(-90 146 45.3)">50</text>
<text x="149.6" y="45.3" transform="rotate(-90 149.6 45.3)">51</text>
<text x="153.1" y="45.3" transform="rotate(-90 153.1 45.3)">52</text>
<text x="156.6" y="45.3" transform="rotate(-90 156.6 45.3)">53</text>
<text x="160.2" y="45.3" transform="rotate(-90 160.2 45.3)">54</text>
<text x="163.7" y="45.3" transform="rotate(-90 163.7 45.3)">55</text>
<text x="167.2" y="45.3" transform="rotate(-90 167.2 45.3)">56</text>
<text x="59.1" y="67.4">19</text>
<text x="66.3" y="68.8">CLK</text>
<text x="174.2" y="67.4">1</text>
<text x="174.2" y="70.9">2</text>
<text x="177.7" y="69.1">1A</text>
<text x="197.7" y="70.9">13</text>
<text x="244.8" y="67.4">1</text>
<text x="244.8" y="70.9">2</text>
<text x="248.2" y="69.1">1A</text>
<text x="268.3" y="70.9">13</text>
<text x="48.3" y="73.9">D0</text>
<text x="48.3" y="77.4">D1</text>
<text x="61.1" y="74.4">6</text>
<text x="61.1" y="78">7</text>
<text x="66.3" y="75.8">DB0</text>
<text x="91.9" y="75.8">WCK</text>
<text x="102.7" y="74.4">21</text>
<text x="102.7" y="78">30</text>
<text x="174.2" y="74.4">3</text>
<text x="174.2" y="78">4</text>
<text x="177.7" y="72.7">1Y</text>
<text x="177.7" y="76.2">2A</text>
<text x="192.1" y="72.7">6A</text>
<text x="192.3" y="76.2">6Y</text>
<text x="197.7" y="78">11</text>
<text x="197.7" y="74.4">12</text>
<text x="244.8" y="74.4">3</text>
<text x="244.8" y="78">4</text>
<text x="248.2" y="72.7">1Y</text>
<text x="248.2" y="76.2">2A</text>
<text x="262.6" y="72.7">6A</text>
<text x="262.8" y="76.2">6Y</text>
<text x="268.3" y="78">11</text>
<text x="268.3" y="74.4">12</text>
<text x="48.3" y="81">D2</text>
<text x="61.1" y="81.5">8</text>
<text x="66.3" y="79.4">DB1</text>
<text x="66.3" y="82.9">DB2</text>
<text x="91.7" y="79.4">WDA</text>
<text x="94.3" y="82.9">WE</text>
<text x="102.7" y="81.5">25</text>
<text x="174.2" y="81.5">5</text>
<text x="177.7" y="79.7">2Y</text>
<text x="177.7" y="83.3">3A</text>
<text x="192.1" y="79.7">5A</text>
<text x="192.3" y="83.3">5Y</text>
<text x="197.7" y="81.5">10</text>
<text x="244.8" y="81.5">5</text>
<text x="248.2" y="79.7">2Y</text>
<text x="248.2" y="83.3">3A</text>
<text x="262.6" y="79.7">5A</text>
<text x="262.8" y="83.3">5Y</text>
<text x="268.3" y="81.5">10</text>
<text x="48.3" y="84.5">D3</text>
<text x="48.3" y="88">D4</text>
<text x="59.1" y="88.5">10</text>
<text x="61.1" y="85">9</text>
<text x="66.3" y="86.4">DB3</text>
<text x="66.3" y="90">DB4</text>
<text x="93.4" y="86.4">PS0</text>
<text x="93.4" y="90">PS1</text>
<text x="102.7" y="85">32</text>
<text x="102.7" y="88.5">31</text>
<text x="174.2" y="85">6</text>
<text x="177.7" y="86.8">3Y</text>
<text x="192.1" y="86.8">4A</text>
<text x="197.7" y="88.5">8</text>
<text x="197.7" y="85">9</text>
<text x="244.8" y="85">6</text>
<text x="248.2" y="86.8">3Y</text>
<text x="262.6" y="86.8">4A</text>
<text x="268.3" y="88.5">8</text>
<text x="268.3" y="85">9</text>
<text x="48.3" y="91.5">D5</text>
<text x="48.3" y="95.1">D6</text>
<text x="59.1" y="92.1">11</text>
<text x="59.1" y="95.6">12</text>
<text x="66.3" y="93.5">DB5</text>
<text x="92.4" y="93.5">RDD</text>
<text x="102.7" y="92.1">23</text>
<text x="102.7" y="95.6">22</text>
<text x="192.3" y="90.3">4Y</text>
<text x="262.8" y="90.3">4Y</text>
<text x="48.3" y="98.6">D7</text>
<text x="59.1" y="99.1">13</text>
<text x="66.3" y="97">DB6</text>
<text x="66.3" y="100.5">DB7</text>
<text x="86.1" y="100.5">VCOSYN</text>
<text x="91.7" y="97">RDW</text>
<text x="102.7" y="99.1">24</text>
<text x="345.3" y="97.4">1</text>
<text x="345.3" y="100.9">2</text>
<text x="348.8" y="99.1">1RD</text>
<text x="368.8" y="100.9">13</text>
<text x="59.1" y="106.2">16</text>
<text x="66.3" y="107.6">TC</text>
<text x="92.9" y="107.6">RDY</text>
<text x="102.7" y="106.2">35</text>
<text x="345.3" y="104.4">3</text>
<text x="345.3" y="107.9">4</text>
<text x="348.8" y="102.7">1D</text>
<text x="348.8" y="106.2">1CP</text>
<text x="360.7" y="102.7">2RD</text>
<text x="362.9" y="106.2">2D</text>
<text x="368.8" y="107.9">11</text>
<text x="368.8" y="104.4">12</text>
<text x="59.1" y="109.7">14</text>
<text x="59.1" y="113.2">15</text>
<text x="66.3" y="111.1">DRQ</text>
<text x="90.3" y="111.1">WPTS</text>
<text x="102.7" y="109.7">34</text>
<text x="102.7" y="113.2">17</text>
<text x="174.2" y="111.5">1</text>
<text x="177.7" y="113.2">1A</text>
<text x="345.3" y="111.5">5</text>
<text x="348.8" y="109.7">1SD</text>
<text x="348.8" y="113.2">1Q</text>
<text x="360.7" y="113.2">2SD</text>
<text x="361.2" y="109.7">2CP</text>
<text x="368.8" y="111.5">10</text>
<text x="59.1" y="116.8">18</text>
<text x="66.3" y="114.7">DACK</text>
<text x="66.3" y="118.2">INT</text>
<text x="90" y="118.2">FLTT0</text>
<text x="93.5" y="114.7">IDX</text>
<text x="102.7" y="116.8">33</text>
<text x="174.2" y="115">2</text>
<text x="174.2" y="118.5">3</text>
<text x="177.7" y="116.8">1Y</text>
<text x="192.1" y="116.8">6A</text>
<text x="197.7" y="118.5">12</text>
<text x="197.7" y="115">13</text>
<text x="345.3" y="115">6</text>
<text x="348.8" y="116.8">1Q</text>
<text x="362.8" y="116.8">2Q</text>
<text x="368.8" y="118.5">8</text>
<text x="368.8" y="115">9</text>
<text x="61.1" y="123.8">2</text>
<text x="66.3" y="125.2">RD</text>
<text x="93" y="125.2">US0</text>
<text x="102.7" y="123.8">29</text>
<text x="174.2" y="122.1">4</text>
<text x="174.2" y="125.6">5</text>
<text x="177.7" y="120.3">2A</text>
<text x="177.7" y="123.8">2Y</text>
<text x="192.1" y="123.8">5A</text>
<text x="192.3" y="120.3">6Y</text>
<text x="197.7" y="125.6">10</text>
<text x="197.7" y="122.1">11</text>
<text x="362.8" y="120.3">2Q</text>
<text x="61.1" y="127.4">3</text>
<text x="66.3" y="128.8">WR</text>
<text x="93" y="128.8">US1</text>
<text x="102.7" y="127.4">28</text>
<text x="102.7" y="130.9">26</text>
<text x="174.2" y="129.1">6</text>
<text x="177.7" y="127.4">3A</text>
<text x="177.7" y="130.9">3Y</text>
<text x="192.1" y="130.9">4A</text>
<text x="192.3" y="127.4">5Y</text>
<text x="197.7" y="129.1">9</text>
<text x="61.1" y="134.4">5</text>
<text x="61.1" y="137.9">1</text>
<text x="66.3" y="135.8">A0</text>
<text x="92" y="135.8">RWS</text>
<text x="92.3" y="132.3">MFM</text>
<text x="102.7" y="134.4">39</text>
<text x="102.7" y="137.9">36</text>
<text x="192.3" y="134.4">4Y</text>
<text x="197.7" y="132.6">8</text>
<text x="267.3" y="136.2">32</text>
<text x="267.3" y="132.6">34</text>
<text x="289.6" y="136.2">31</text>
<text x="289.6" y="132.6">33</text>
<text x="61.1" y="141.5">4</text>
<text x="66.3" y="142.9">CS</text>
<text x="66.3" y="139.3">RST</text>
<text x="92.9" y="139.3">HDL</text>
<text x="94.7" y="142.9">HD</text>
<text x="102.7" y="141.5">27</text>
<text x="267.3" y="143.2">28</text>
<text x="267.3" y="139.7">30</text>
<text x="289.6" y="143.2">27</text>
<text x="289.6" y="139.7">29</text>
<text x="89.4" y="149.9">FRSTP</text>
<text x="89.8" y="146.4">LCTDI</text>
<text x="102.7" y="145">38</text>
<text x="102.7" y="148.5">37</text>
<text x="267.3" y="146.8">26</text>
<text x="289.6" y="146.8">25</text>
<text x="174.2" y="152">1</text>
<text x="174.2" y="155.6">2</text>
<text x="177.7" y="153.8">1A</text>
<text x="197.7" y="155.6">13</text>
<text x="267.3" y="153.8">22</text>
<text x="267.3" y="150.3">24</text>
<text x="289.6" y="153.8">21</text>
<text x="289.6" y="150.3">23</text>
<text x="174.2" y="159.1">3</text>
<text x="177.7" y="157.3">1B</text>
<text x="177.7" y="160.9">1Y</text>
<text x="192.1" y="157.3">4B</text>
<text x="192.1" y="160.9">4A</text>
<text x="197.7" y="159.1">12</text>
<text x="267.3" y="160.9">18</text>
<text x="267.3" y="157.3">20</text>
<text x="289.6" y="160.9">17</text>
<text x="289.6" y="157.3">19</text>
<text x="174.2" y="162.6">4</text>
<text x="174.2" y="166.2">5</text>
<text x="177.7" y="164.4">2A</text>
<text x="177.7" y="167.9">2B</text>
<text x="192.1" y="167.9">3B</text>
<text x="192.3" y="164.4">4Y</text>
<text x="197.7" y="166.2">10</text>
<text x="197.7" y="162.6">11</text>
<text x="267.3" y="167.9">14</text>
<text x="267.3" y="164.4">16</text>
<text x="289.6" y="167.9">13</text>
<text x="289.6" y="164.4">15</text>
<text x="174.2" y="169.7">6</text>
<text x="177.7" y="171.4">2Y</text>
<text x="192.1" y="171.4">3A</text>
<text x="197.7" y="173.2">8</text>
<text x="197.7" y="169.7">9</text>
<text x="267.3" y="171.4">12</text>
<text x="289.6" y="171.4">11</text>
<text x="192.3" y="175">3Y</text>
<text x="267.3" y="175">10</text>
<text x="269.3" y="178.5">8</text>
<text x="289.6" y="178.5">7</text>
<text x="289.6" y="175">9</text>
<text x="269.3" y="182">6</text>
<text x="269.3" y="185.6">4</text>
<text x="289.6" y="185.6">3</text>
<text x="289.6" y="182">5</text>
<text x="45.6" y="190.9">7</text>
<text x="90" y="190.9">1</text>
<text x="269.3" y="189.1">2</text>
<text x="289.6" y="189.1">1</text>
<text x="45.6" y="197.9">8</text>
<text x="45.6" y="194.4">9</text>
<text x="50.1" y="192.3">RD DATA</text>
<text x="50.1" y="195.8">DATA</text>
<text x="78.6" y="192.3">OSC1</text>
<text x="78.6" y="195.8">OSC2</text>
<text x="90" y="194.4">2</text>
<text x="90" y="197.9">23</text>
<text x="43.6" y="201.4">19</text>
<text x="50.1" y="199.3">WINDOW</text>
<text x="50.1" y="202.8">WCLK</text>
<text x="74.7" y="202.8">TRIG IN</text>
<text x="75" y="199.3">TM OUT</text>
<text x="90" y="201.4">22</text>
<text x="45.6" y="205">3</text>
<text x="45.6" y="208.5">6</text>
<text x="50.1" y="206.4">CLK1</text>
<text x="50.1" y="209.9">SYNC</text>
<text x="80" y="209.9">LPF1</text>
<text x="80" y="206.4">LPF2</text>
<text x="90" y="208.5">16</text>
<text x="90" y="205">17</text>
<text x="43.6" y="212">18</text>
<text x="45.6" y="215.5">4</text>
<text x="50.1" y="213.4">TEST1</text>
<text x="75.2" y="213.4">OFFSET</text>
<text x="90" y="215.5">14</text>
<text x="90" y="212">15</text>
<text x="45.6" y="219.1">5</text>
<text x="50.1" y="217">TST2</text>
<text x="50.1" y="220.5">DRQ</text>
<text x="72" y="217">CONTROL</text>
<text x="79.3" y="220.5">CLK2</text>
<text x="90" y="219.1">21</text>
<text x="43.6" y="222.6">10</text>
<text x="43.6" y="226.1">11</text>
<text x="50.1" y="224">MFM/FM</text>
<text x="50.1" y="227.5">MIN/STD</text>
<text x="80.4" y="227.5">VDD</text>
<text x="83.1" y="224">CR</text>
<text x="90" y="222.6">20</text>
<text x="90" y="226.1">24</text>
<text x="43.6" y="229.7">12</text>
<text x="50.1" y="231.1">GND1</text>
<text x="78.2" y="231.1">GND2</text>
<text x="90" y="229.7">13</text>
</g>
<g font-size="3.2" fill="#000080">
<text x="175.3" y="33.6">CN1</text>
<text x="281.2" y="33.6">R76</text>
<text x="175.3" y="36.8">56-way Expansion</text>
<text x="281.2" y="36.8">10k</text>
<text x="80.6" y="59.9">IC16</text>
<text x="184.9" y="59.3">IC18</text>
<text x="255.5" y="59.3">IC15</text>
<text x="80.6" y="63.1">UPD765AC</text>
<text x="184.9" y="62.4">74HC04</text>
<text x="255.5" y="62.4">74HCU04</text>
<text x="318.2" y="87.9">4.7k</text>
<text x="318.2" y="84.8">R3</text>
<text x="356" y="89.3">IC21</text>
<text x="282.9" y="95.3">R1</text>
<text x="356" y="92.4">74HCT74</text>
<text x="282.9" y="98.5">680</text>
<text x="292.5" y="102">470</text>
<text x="292.5" y="98.8">R6</text>
<text x="306.6" y="102">4.7k</text>
<text x="306.6" y="98.8">R5</text>
<text x="318.2" y="98.9">R4</text>
<text x="184.9" y="106.5">74HC14</text>
<text x="184.9" y="103.4">IC19</text>
<text x="318.2" y="102">10k</text>
<text x="319" y="113">C1</text>
<text x="269.5" y="119.7">SW_SP3T</text>
<text x="269.5" y="116.5">SW1</text>
<text x="319" y="116.2">10nF</text>
<text x="278.4" y="125.3">CN11</text>
<text x="47.3" y="130.3">22nF</text>
<text x="47.3" y="127.1">C51</text>
<text x="278.4" y="128.4">FDD</text>
<text x="27.9" y="135.5">1.5k</text>
<text x="27.9" y="132.3">R38</text>
<text x="184.9" y="143.9">IC20</text>
<text x="184.9" y="147.1">74HCT00</text>
<text x="66.7" y="183.3">IC17</text>
<text x="129.7" y="183.5">CSTLS16M0X51-A0</text>
<text x="66.7" y="186.4">SED9420</text>
<text x="108.3" y="192">1M</text>
<text x="108.3" y="188.8">R82</text>
<text x="130.3" y="192.3">X2</text>
<text x="139" y="195.8">R83</text>
<text x="103.7" y="202.5">68k</text>
<text x="103.7" y="199.3">R84</text>
<text x="139" y="199">33k</text>
<text x="237.1" y="201.2">R81</text>
<text x="245.9" y="201.2">R78</text>
<text x="254.7" y="201.2">R77</text>
<text x="263.5" y="201.2">R79</text>
<text x="110.8" y="209.9">R85</text>
<text x="122.2" y="204.7">C44</text>
<text x="122.4" y="208.2">1nF</text>
<text x="237.1" y="204.3">680</text>
<text x="245.9" y="204.3">680</text>
<text x="254.7" y="204.3">680</text>
<text x="263.5" y="204.3">680</text>
<text x="110.8" y="213.1">1.5k</text>
<text x="150.6" y="227.2">6.8k</text>
<text x="150.6" y="224.1">R86</text>
<text x="119.7" y="239.9">C46</text>
<text x="135.5" y="239.9">C45</text>
<text x="151.4" y="239.9">C47</text>
<text x="119.7" y="243.1">100nF</text>
<text x="135.5" y="243.1">47nF</text>
<text x="151.4" y="243.1">10nF</text>
</g>
<g font-size="3.2" fill="#f00">
<text x="92.9" y="68.8">VCC</text>
<text x="102.7" y="67.4">40</text>
<text x="189.6" y="69.1">VCC</text>
<text x="197.7" y="67.4">14</text>
<text x="260.2" y="69.1">VCC</text>
<text x="268.3" y="67.4">14</text>
<text x="360.7" y="99.1">VCC</text>
<text x="368.8" y="97.4">14</text>
<text x="189.6" y="113.2">VCC</text>
<text x="197.7" y="111.5">14</text>
<text x="189.6" y="153.8">VCC</text>
<text x="197.7" y="152">14</text>
</g>
<g font-size="3.2">
<text x="174.2" y="88.5">7</text>
<text x="244.8" y="88.5">7</text>
<text x="177.7" y="90.3">GND</text>
<text x="248.2" y="90.3">GND</text>
<text x="345.3" y="118.5">7</text>
<text x="348.8" y="120.3">GND</text>
<text x="174.2" y="132.6">7</text>
<text x="177.7" y="134.4">GND</text>
<text x="59.1" y="148.5">20</text>
<text x="66.3" y="149.9">GND</text>
<text x="174.2" y="173.2">7</text>
<text x="177.7" y="175">GND</text>
</g>
<g font-size="3.2" fill="#840000">
<text x="264.1" y="112" transform="rotate(-90 264.1 112)">1</text>
<text x="267.6" y="112" transform="rotate(-90 267.6 112)">2</text>
<text x="271.1" y="112" transform="rotate(-90 271.1 112)">4</text>
<text x="267.6" y="122.6" transform="rotate(-90 267.6 122.6)">3</text>
</g>
<g font-size="3.2" fill="#8d2323">
<text x="119.6" y="178.5" transform="rotate(-90 119.6 178.5)">3</text>
<text x="132.6" y="187.3">2</text>
<text x="119.6" y="198.9" transform="rotate(-90 119.6 198.9)">1</text>
</g>
</svg>
